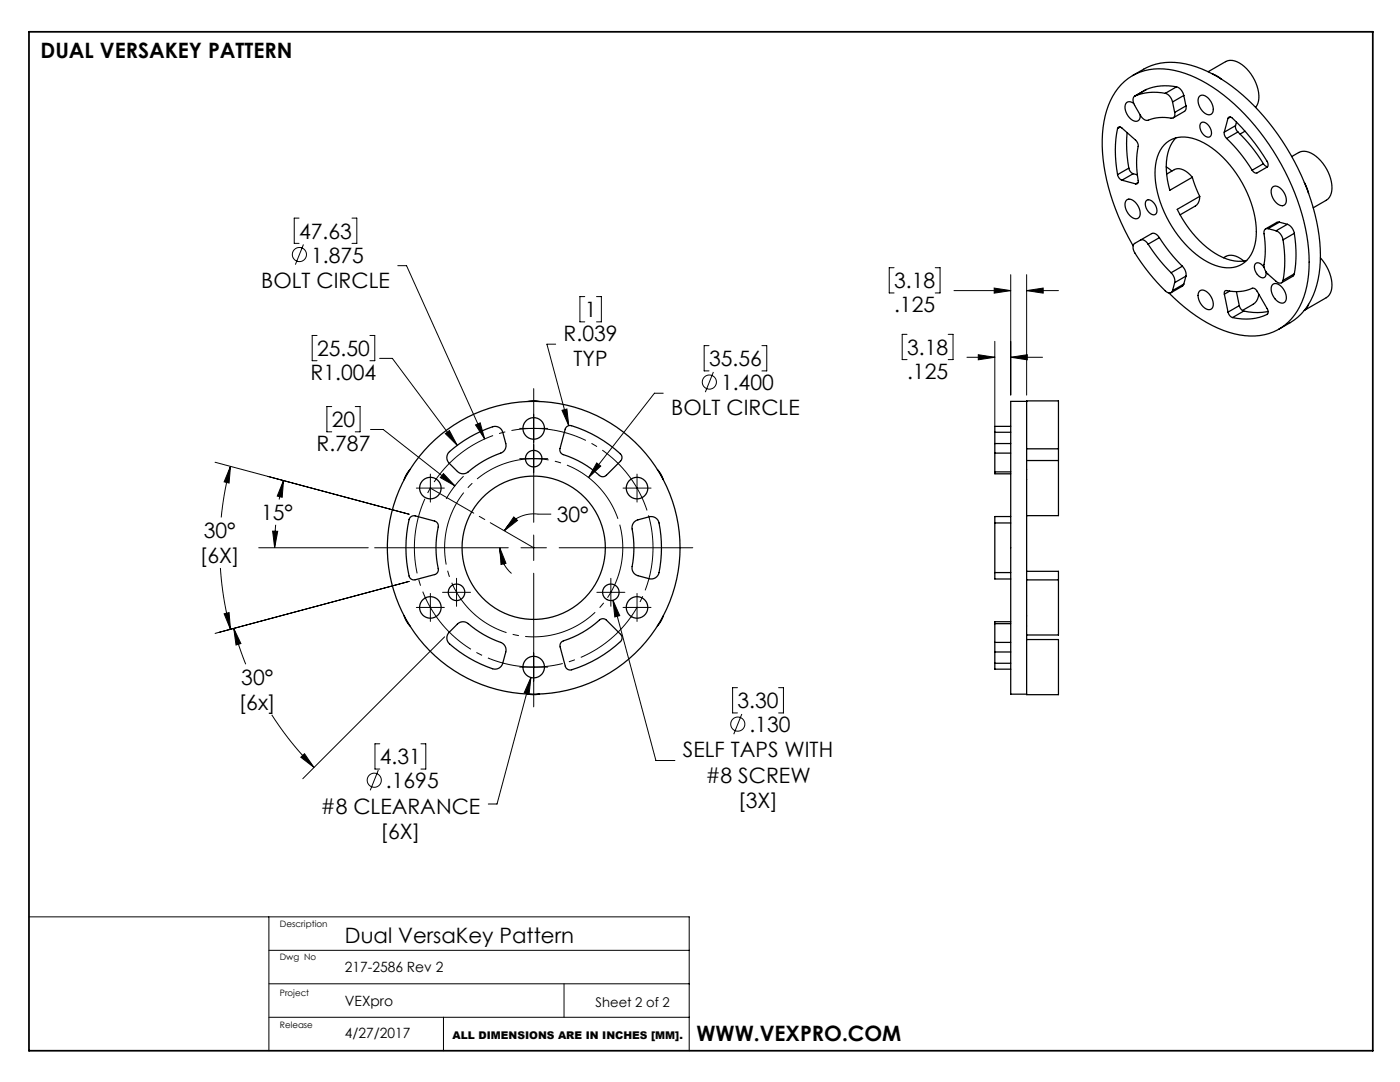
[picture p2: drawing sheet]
<svg xmlns="http://www.w3.org/2000/svg" width="279mm" height="216mm" viewBox="0 0 279 216" stroke-linecap="round" stroke-linejoin="round" font-family="sans-serif">
<g fill="none" stroke="#000" stroke-width=".2">
<path d="M59.7 43.5h-1v5.1h1M60.6 48.8l-1.7 4M70.2 43.5h1v5.1h-1M79.4 53h1.7l15.6 34.6M116.7 59.2h-1v5h1M119 59.2h1v5h-1M178.4 53.4h-.9v5.1h.9M186.6 53.4h1v5.1h-1M190.4 58h11.3M198.4 57.5l3.3 .5-3.3 .5zM201.7 54.8v24M204.9 54.8v24"/>
<path d="M204.9 58h6.3M204.9 58l3.3-.5v1zM63.3 66.9h-1v5.1h1M73.8 66.9h1v5.1h-1M75.8 71.5h2.5l13 17.4M106.5 77.5v26.7M110.9 68.7h-1.8l4.4 16.2M132.4 78.5h-1.8l-13.1 16.8M141.5 69h-1v5h1M142.4 74.2l-1.6 4.1M152.1 69h.9v5h-.9M181 66.7h-.9v5.1h.9"/>
<path d="M189.2 66.7h1v5.1h-1M193 71.3h5.5M195.2 70.8l3.3 .5-3.3 .5zM198.5 68.1v16.9M201.7 71.3h6.4M201.7 71.3l3.3-.5v1zM42.9 92.2l38.7 10.4M46 93.1l-.3 3.3-1-.2zM46 93.1a62.8 62.8 0 0 0-1.9 10.1M56.6 95.9l-.3 3.3-1-.2zM56.6 95.9l-.9 3.8M66.2 81.1h-1v5.1h1"/>
<path d="M70.9 81.1h1v5.1h-1M73.9 85.7h2.6l14.3 11.2M83.1 97.4h5.6M85.9 94.6v5.6M88.5 94.5l2.3 2.4-2.9-1.6zM88.9 86.5l.8-.6 1.6 3zM92.5 95a20 20 0 0 0-3.5 4.6M94.9 84.8l.9-.4 .9 3.2zM103.7 85.5h5.6M103.7 91.5h5.6M112.2 81.9l.9-.3 .4 3.3zM119.1 92.4l.8 .6-2.4 2.3z"/>
<path d="M124.3 97.4h5.6M127.1 94.6v5.6M44 113.3a62.8 62.8 0 0 0 2 12.3M51.6 109.3h21.9M54.4 106h1l-.6 3.3zM55 104.7l-.2 4.6M74.8 109.3h26.6M81.6 116l-38.7 10.4M85.9 118.4v5.6M88.3 118.2h5.6M91.1 115.4v5.6M99.7 109.3l1.3 3.1-1 .2z"/>
<path d="M99.7 109.3a6.8 6.8 0 0 0 2.4 5.1M102.5 103.2l.8 .6-2.7 2.1zM104 109.3h5.1M106.5 106.8v5M106.5 114.4v26.6M109.9 102.6h-2.5a6.8 6.8 0 0 0-6.8 3.3M111.6 109.3h26.7M119.1 118.2h5.6M121.9 115.4v5.6M122.3 119.8l8.6 32h3.8M122.3 119.8l1.4 3-1 .3zM127.1 118.4v5.6"/>
<path d="M44.7 122.5l1-.3 .3 3.4zM46.7 125.4l1.4 3-1 .3zM46.7 125.4l1 3.6 1.3 3.5M83.1 121.2h5.6M88.7 127.1l-28.3 28.3M103.7 133.1h5.6M106 135.2l-6.8 25.2h-1.8M106 135.2l-.4 3.3-1-.3zM124.3 121.2h5.6M147.2 137.2h-1v5.1h1M155.4 137.2h1v5.1h-1M54.2 142.6a61.9 61.9 0 0 0 8.5 10.5"/>
<path d="M60 151.1l.8-.7 1.9 2.7zM75.5 153.7l-1.6 4M75.8 148.4h-1v5.1h1M84 148.4h1v5.1h-1M148 142.5l-1.6 4M5.8 182.9h131.7v26.8M53.7 196.3h83.8M53.7 189.6h83.8M53.7 182.9v26.8M112.6 196.3v6.7M53.7 203h83.8M88.5 203v6.7"/>
<circle cx="59.8" cy="50.8" r="1.41"/>
<circle cx="141.6" cy="76.2" r="1.41"/>
<circle cx="74.7" cy="155.7" r="1.41"/>
<circle cx="147.2" cy="144.5" r="1.41"/>
</g>
<path d="M123.5 104.1a17.8 17.8 0 0 0-29.7-7.2 17.8 17.8 0 0 0 7.9 29.5 17.8 17.8 0 0 0 22.1-21.1l-.3-1.2" fill="none" stroke="#000" stroke-width=".2" stroke-dasharray="15.2 1.3 1.3 1.3" stroke-dashoffset="-.6" stroke-linecap="butt"/>
<path d="M129.3 102.3a23.8 23.8 0 0 0-39.9-9.6 23.8 23.8 0 0 0 10.9 39.6 23.8 23.8 0 0 0 29.3-28.6l-.3-1.4" fill="none" stroke="#000" stroke-width=".2" stroke-dasharray="15.2 1.3 1.3 1.3" stroke-dashoffset="-.5" stroke-linecap="butt"/>
<path d="M85.9 97.4l20.6 11.9" fill="none" stroke="#000" stroke-width=".2" stroke-dasharray="15.2 1.3 1.3 1.3" stroke-dashoffset="5.2"/>
<path d="M5.8 6.3h268.2v203.4h-268.2z" fill="none" stroke="#000" stroke-width=".35"/>
<g fill="#000">
<path d="M56.6 95.9l-.3 3.3-1-.2zM54.4 106h1l-.6 3.3zM46 93.1l-.3 3.3-1-.2zM44.7 122.5l1-.3 .3 3.4zM46.7 125.4l1.4 3-1 .3zM60 151.1l.8-.7 1.9 2.7zM88.5 94.5l-.6 .8 2.9 1.6zM88.9 86.5l2.4 2.4-1.6-3zM112.2 81.9l1.3 3-.4-3.3zM106 135.2l-1.4 3 1 .3zM122.3 119.8l.4 3.3 1-.3zM195.2 70.8l3.3 .5-3.3 .5zM201.7 71.3l3.3-.5v1zM198.4 57.5l3.3 .5-3.3 .5zM204.9 58l3.3-.5v1z"/>
<path d="M102.5 103.2l.8 .6-2.7 2.1zM99.7 109.3l1.3 3.1-1 .2zM94.9 84.8l1.8 2.8-.9-3.2zM119.1 92.4l-1.6 2.9 2.4-2.3z"/>
</g>
<g fill="none" stroke="#000" stroke-width=".25">
<path d="M228.7 17.9l-2.3 1.3M228.7 17.9h.1M232.6 18.6a2.26 2.26 0 0 1 1.4 1.7M232.6 18.6a10 10 0 0 0-6.3 .7l-.2 .3 .1 .8 1.4 2.6a1.42 1.42 0 0 0 2 .8 10.4 10.4 0 0 1 4.5-.3l.3-.4v-.7M234.8 17.3a2.26 2.26 0 0 1 1.5 1.8M234.8 17.3a10.4 10.4 0 0 0-6.1 .6M234.8 17.3l-2.2 1.3M236.3 19.1l.4 2M236.3 19.1l-2.3 1.2M239.5 19.1a1.77 1.77 0 0 1 2.2 1.2 1.89 1.89 0 0 1 0 2.5 2.02 2.02 0 0 1-2.2-1.4l-.4-1.1 .1-.7zM241.1 14.3l3.5-2a2.97 2.97 0 0 1 3.2 .6 7.9 7.9 0 0 1 3.2 7.7l-.4 .8M242 14.8a15.2 15.2 0 0 0-12.2-1.7l-3.8 2"/>
<path d="M242 14.8l1.7 .9M243.7 15.7a45.4 45.4 0 0 1 16.6 20.7M223 25.7a.47 .47 0 0 1 .4-.4 .47 .47 0 0 1 .5 .2l2.7 2.5a1.49 1.49 0 0 1 .5 1.2 23 23 0 0 0 0 7.3l-.1 .1-.4 .1M223 25.7a23.9 23.9 0 0 0 0 9.1M223 34.8a1.47 1.47 0 0 0 .9 1.2M223.6 25.3l-.6 .4M223.9 36l2.7 .7M224.8 39.9a1.62 1.62 0 0 1 2.2 1 2.06 2.06 0 0 1 .2 2.6 1.85 1.85 0 0 1-2.2-1.2l-.5-1.2 .1-.7zM224.9 26.5v3.4l.4 3.6M225.3 33.5a1.47 1.47 0 0 0 .9 1.2M225.3 33.5l-2.3 1.3M226.2 34.7l-2.3 1.3"/>
<path d="M226.2 34.7l.8 .2M226.3 20.6a1.01 1.01 0 0 0-1.3-.2 1.01 1.01 0 0 0-.5 1.2 2.77 2.77 0 0 0 2.4 2.6 1.06 1.06 0 0 0 .7-1.3M227 34.8l-.1 .1M227.1 36.4l-.5 .3M232.3 28.9a5.7 5.7 0 0 1 6.4-1.1 19.8 19.8 0 0 1 10.2 10.6 16.1 16.1 0 0 1 1.4 11.1 5.5 5.5 0 0 1-7.8 3.5 19.8 19.8 0 0 1-10.2-10.7 16.1 16.1 0 0 1-1.3-11 6.3 6.3 0 0 1 1.3-2.4zM232.8 33.3l1.1 .8M232.8 34.7l1.6-.9a2.76 2.76 0 0 1 3.1 1.1l.5 .5M234 20.3l.4 2.1M234.7 27.5a9 9 0 0 0-1.8 7.5l.6 3 4.5-2.6M236.7 21.1v.7l-.2 .4-2.4 1.3M236.7 21.1l-2.3 1.3M238 35.4l1.4 3.8"/>
<path d="M239.4 39.2l-4.5 2.6a19.6 19.6 0 0 0 9.9 9.9 6.8 6.8 0 0 0 4 .3M239.4 39.2a2.04 2.04 0 0 1-.8 1.9l-3.1 1.8M239.6 24.6a1.33 1.33 0 0 1 1.9 .9l.3 .7a.83 .83 0 0 1-.4 1.1 .83 .83 0 0 1-1.1-.3 2.06 2.06 0 0 1-.7-2.4zM244.3 26.4a1.45 1.45 0 0 0 .5 1.2M244.8 27.6a31.3 31.3 0 0 1 5.1 6.4M245.1 23.6a.49 .49 0 0 1 .4-.3 .49 .49 0 0 1 .5 .3 36.1 36.1 0 0 1 7.1 9.1l-.2 .6-2 1.2a.86 .86 0 0 1-1-.5M245.1 23.6l-.8 2.8M245.6 23.3l-.5 .3M246.6 25.1a1.45 1.45 0 0 0 .4 1.2M246.6 25.1l-2.3 1.3M246.8 24.4l-.2 .7M247 26.3a31.3 31.3 0 0 1 5.1 6.4"/>
<path d="M247 26.3l-2.2 1.3M248.5 26.2l-1 .6M252.1 32.7l.4 .4 .5 .1M252.1 32.7l-2.2 1.3M253.9 37.4a1.2 1.2 0 0 1 1.9 .4 2.59 2.59 0 0 1 .6 3 1.62 1.62 0 0 1-2.2-.9l-.4-.8-.1-.8zM257.8 31.2a3.9 3.9 0 0 1 2.5-1 7 7 0 0 1 5 4.8 4.7 4.7 0 0 1-.2 4.7l-3 1.8M260.3 36.4l.8 2.2M261.1 38.6a31.4 31.4 0 0 1 1.7 18.3l-.7 2-1 1.8M226.1 49a42.1 42.1 0 0 1-6.1-21.2 15.5 15.5 0 0 1 4.4-11.6 11.4 11.4 0 0 1 11-1.9 32 32 0 0 1 15.1 10.8 46.3 46.3 0 0 1 10.7 25.9 17.7 17.7 0 0 1-3.4 12.6 10.9 10.9 0 0 1-11.4 3 28.8 28.8 0 0 1-13.1-8.1M227.6 47.9l-1.2 .7a1.45 1.45 0 0 0 .1 1.9 35.2 35.2 0 0 0 6.5 7.9h.6l.4-.4M227.6 47.9a1.34 1.34 0 0 1 1.5 .8M228.8 40.1a1.33 1.33 0 0 1 1.8 .9l.3 .7a.83 .83 0 0 1-.4 1.1 .83 .83 0 0 1-1.1-.3 2.06 2.06 0 0 1-.6-2.4z"/>
<path d="M229.1 48.7a32.2 32.2 0 0 0 4.6 5.7M231.4 47.4a32.1 32.1 0 0 0 4.6 5.7M231.4 47.4a1.34 1.34 0 0 0-1.5-.8l-2.3 1.3M231.4 47.4l-2.3 1.3M233.7 54.4a2.29 2.29 0 0 1 .7 2M234.4 56.4l-.4 1.6M236 53.1a2.29 2.29 0 0 1 .7 2M236 53.1l-2.3 1.3M236.3 56.7l-.3 .4-2.3 1.3M236.3 56.7l-2.3 1.3M236.7 55.1l-.4 1.6M236.7 55.1l-2.3 1.3"/>
<path d="M239.4 58.1a1.55 1.55 0 0 1 2.2 .9 2.15 2.15 0 0 1 .2 2.6 1.77 1.77 0 0 1-2.2-1.1l-.5-1.2v-.7zM244.2 51.4a3.2 3.2 0 0 1 4 .7M244.3 58.7a.48 .48 0 0 1 .1-.5 .48 .48 0 0 1 .4-.2 8.6 8.6 0 0 0 5.3-.5l.7 .5 2.1 3.6a.86 .86 0 0 1 0 1.1M244.3 58.7l.8 3.6M245.4 58.1l-1.1 .6M246.8 58.2l.5 2.8M251.2 58.7a2.44 2.44 0 0 1-1.1 2l-2.1 1.2M252.3 53.4a1.26 1.26 0 0 0-1.8-.8 2.07 2.07 0 0 0 1.7 2.8 .98 .98 0 0 0 .4-1.2M253.1 45.6a.73 .73 0 0 0-.8 .3 .73 .73 0 0 0 0 .8 22.4 22.4 0 0 1 0 6.5l.6 1.3 1.8 1.6a.75 .75 0 0 0 .7 .4 .75 .75 0 0 0 .7-.6M253.1 45.6l1.6 .5M253.9 56.8a1.48 1.48 0 0 1 2.2 .8 2.24 2.24 0 0 1 .3 2.7 1.69 1.69 0 0 1-2.2-1l-.5-1.2v-.7zM254.7 46.1a2.34 2.34 0 0 1 1.4 1.8"/>
<path d="M255.3 44.3l-.5 .1-2.2 1.3M255.3 44.3l1.6 .5M255.3 44.3l-2.2 1.3M256.1 47.9a23.9 23.9 0 0 1 0 8M256.9 44.8a2.33 2.33 0 0 1 1.4 1.8M256.9 44.8l-2.2 1.3M258.3 54.6l-.3 .5-2.2 1.3M258.3 46.6a23.9 23.9 0 0 1 0 8M258.3 46.6l-2.2 1.3M258.3 54.6l-2.2 1.3M263.5 51.5a7.9 7.9 0 0 1 2.2 6.5 2.25 2.25 0 0 1-1 1.4l-4.4 2.5M245.1 62.3a1.44 1.44 0 0 0 .9 1.1"/>
<path d="M247.3 61a1.44 1.44 0 0 0 .9 1.1M247.3 61l-2.2 1.3M248.2 62.1l2.8 .3 2.1-.3M248.2 62.1l-2.2 1.3M252.9 62.7a10.4 10.4 0 0 1-6.9 .7M252.9 62.7h.1M260.3 61.9a14.1 14.1 0 0 1-5.1 3.8M261.1 60.7l-.8 1.2M261.1 60.7l-.3 .7-.5 .5M81.8 93.7l-.7 .9-.4 1.1M89.7 90.1a22.5 22.5 0 0 1 9.2-5l.9 .3 .4 .6 .7 2.5a1.59 1.59 0 0 1-1 1.9 24.1 24.1 0 0 0-7 4.1h-.8l-.6-.2-1.9-1.9a1.59 1.59 0 0 1 .1-2.3zM105.3 80.1l1.2-.1 1.2 .1"/>
<path d="M113.1 85.1l.6-.2a23 23 0 0 1 10.3 6l.1 .4-.1 .6-3 2.9a1 1 0 0 1-1.4 .1 21.6 21.6 0 0 0-7.5-4.4l-.3-.4v-.6l1-3.9zM131.2 93.7l.7 .9 .5 1.1M198.5 88.5v1.9M198.5 90.4v3.8M198.5 94.2v.3h3.2M198.5 88.5h3.2M198.5 90.4h3.2M198.5 86.3h3.2M198.5 86.3v2.2M198.5 94.2h3.2M201.7 85.1h-3.2v1.2M204.9 80.1h-3.2v58.4h3.2"/>
<path d="M204.9 91.9h6.3M204.9 89.6h6.3M211.2 89.6v-9.6h-6.3v58.5M211.2 91.9v11h-6.3M211.2 89.6v2.3M81.9 103.2l.4-.2 .6-.1 3.8 1.1a1 1 0 0 1 .8 1.2 21.6 21.6 0 0 0 0 8.6l-.2 .4-.4 .4-4 1.1a1 1 0 0 1-1.3-.8 23.8 23.8 0 0 1 .2-11.6zM126.6 104.2l.7-.5 2.3-.6a1.59 1.59 0 0 1 1.9 1.2 22.4 22.4 0 0 1-.2 10.5l-.5 .5-.9 .2-2.6-.6a1.59 1.59 0 0 1-1.1-1.9 24.1 24.1 0 0 0 0-8zM198.5 104.3v10M198.5 114.3v1.2h3.2M198.5 114.3h3.2M198.5 104.3h3.2M201.7 103.1h-3.2v1.2"/>
<path d="M204.9 114h6.3v1.7M204.9 115.7h6.3M211.2 115.7v11h-6.3M80.7 122.9l.4 1.1 .7 .9M89.6 126.2l1.7-1.7a1.59 1.59 0 0 1 2.1-.1 24.2 24.2 0 0 0 7 4.1l.4 .4 .2 .9-.7 2.5a1.59 1.59 0 0 1-2 1.1 22.4 22.4 0 0 1-9-5.4l-.1-1zM105.3 138.5l1.2 .1 1.2-.1M112 128.2l.1-.1a22.7 22.7 0 0 0 7.9-4.6h.3l.6 .1 3 3a1 1 0 0 1-.1 1.4 23.8 23.8 0 0 1-10.1 5.7l-.6-.2-.3-.5-1-3.9v-.6zM132.4 122.9l-.5 1.1-.7 .9M198.5 128.2v1.9M198.5 132.3v1.2h3.2M198.5 124.4v3.8M198.5 128.2h3.2"/>
<path d="M198.5 130.1h3.2M198.5 130.1v2.2M198.5 132.3h3.2M198.5 124.4h3.2M201.7 124.1h-3.2v.3M204.9 127.6h6.3v11h-6.3v-.1"/>
<circle cx="85.9" cy="97.4" r="2.15"/>
<circle cx="106.5" cy="91.5" r="1.65"/>
<circle cx="106.5" cy="85.5" r="2.15"/>
<circle cx="127.1" cy="97.4" r="2.15"/>
<circle cx="91.1" cy="118.2" r="1.65"/>
<circle cx="106.5" cy="109.3" r="14.3"/>
<circle cx="106.5" cy="109.3" r="29.2"/>
<circle cx="121.9" cy="118.2" r="1.65"/>
<circle cx="85.9" cy="121.2" r="2.15"/>
<circle cx="106.5" cy="133.1" r="2.15"/>
<circle cx="127.1" cy="121.2" r="2.15"/>
</g>
<g font-size="4.2">
<text x="8.1" y="11.5">DUAL VERSAKEY PATTERN</text>
<text x="59.7" y="47.6">47.63</text>
<text x="62.1" y="52.4">1.875</text>
<text x="52.1" y="57.4">BOLT CIRCLE</text>
<text x="178.4" y="57.5">3.18</text>
<text x="116.7" y="63.3">1</text>
<text x="178.4" y="62.3">.125</text>
<text x="63.3" y="71.1">25.50</text>
<text x="112.5" y="68.1">R.039</text>
<text x="181" y="70.8">3.18</text>
<text x="62" y="75.8">R1.004</text>
<text x="114.5" y="73.1">TYP</text>
<text x="141.5" y="73.1">35.56</text>
<text x="143.9" y="77.8">1.400</text>
<text x="181" y="75.6">.125</text>
<text x="133.9" y="82.9">BOLT CIRCLE</text>
<text x="63.2" y="90">R.787</text>
<text x="66.2" y="85.2">20</text>
<text x="40.7" y="107.4">30°</text>
<text x="52.1" y="103.8">15°</text>
<text x="111.1" y="104.2">30°</text>
<text x="39.9" y="112.4">[6X]</text>
<text x="48.1" y="136.7">30°</text>
<text x="47.7" y="141.7">[6x]</text>
<text x="147.2" y="141.3">3.30</text>
<text x="149.6" y="146.1">.130</text>
<text x="75.8" y="152.5">4.31</text>
<text x="136.3" y="151.1">SELF TAPS WITH</text>
<text x="77" y="157.3">.1695</text>
<text x="140.8" y="156.2">#8 SCREW</text>
<text x="147.3" y="161.2">[3X]</text>
<text x="64" y="162.3">#8 CLEARANCE</text>
<text x="76" y="167.4">[6X]</text>
<text x="68.8" y="188.2">Dual VersaKey Pattern</text>
<text x="139" y="207.7">WWW.VEXPRO.COM</text>
</g>
<g font-size="2.8">
<text x="68.8" y="193.9">217-2586 Rev 2</text>
<text x="68.8" y="200.7">VEXpro</text>
<text x="68.8" y="207.1">4/27/2017</text>
</g>
<text font-size="2.7" x="118.9" y="201">Sheet 2 of 2</text>
<text font-size="2.1" x="90.3" y="207.2">ALL DIMENSIONS ARE IN INCHES [MM].</text>
<g font-size="1.8">
<text x="55.8" y="185">Description</text>
<text x="55.8" y="191.6">Dwg No</text>
<text x="55.9" y="198.7">Project</text>
<text x="55.9" y="205.2">Release</text>
</g>
</svg>
